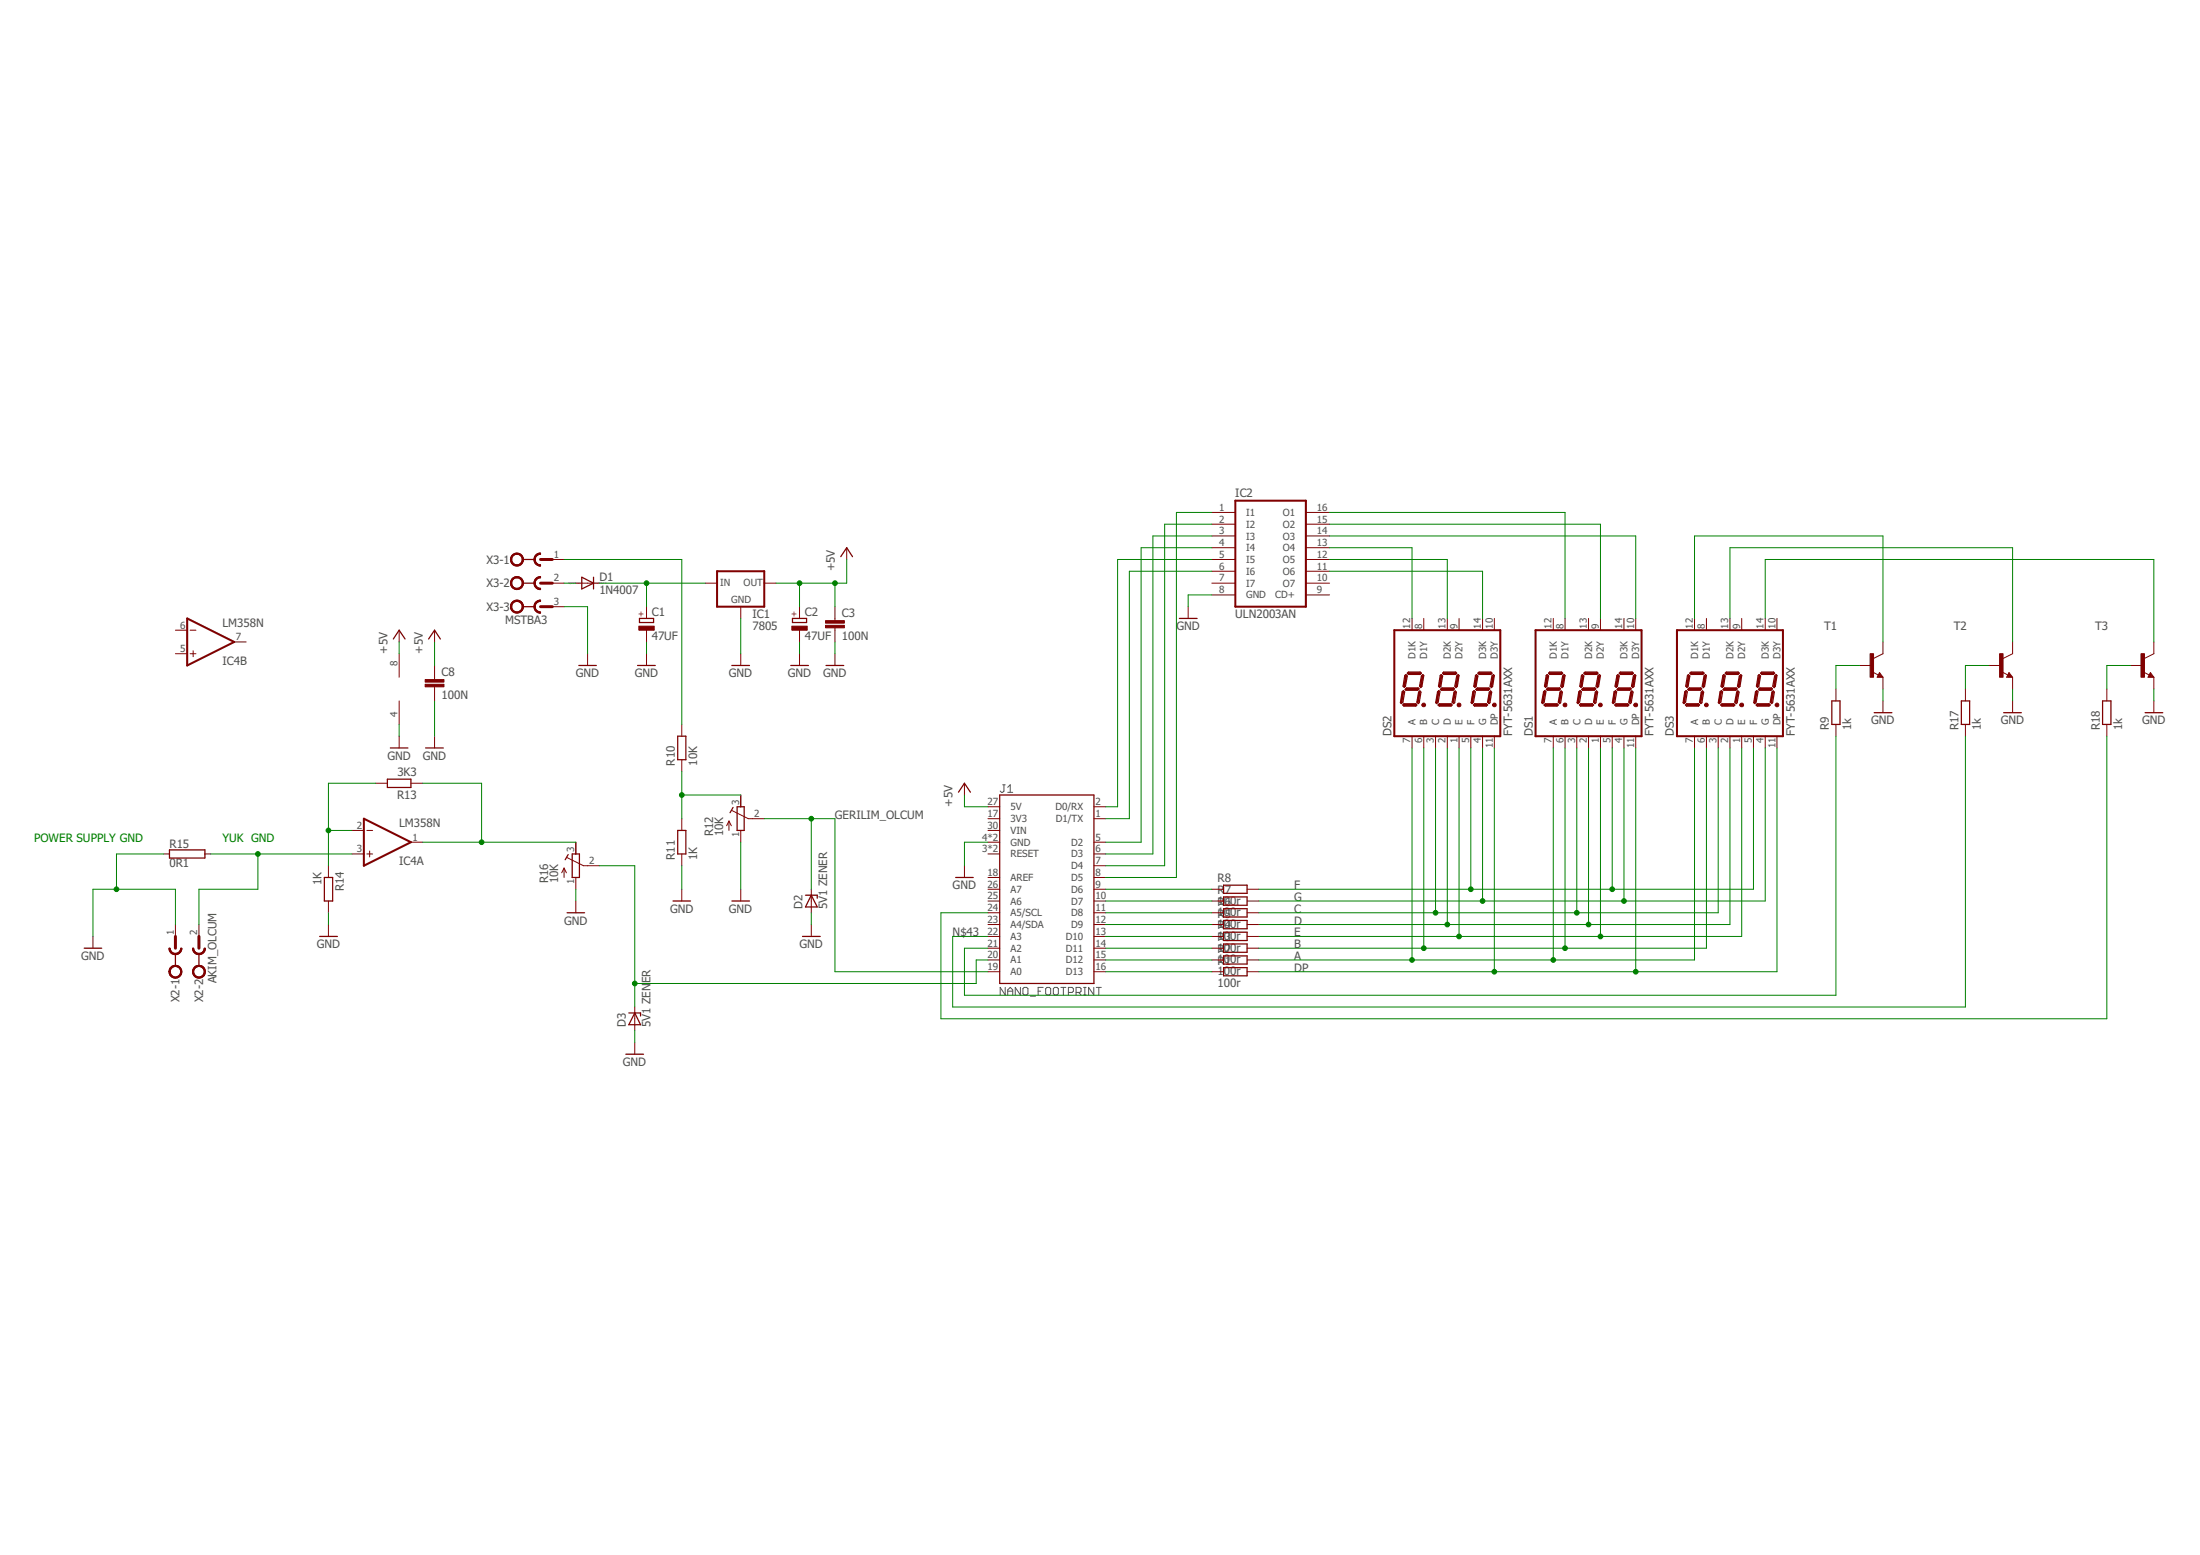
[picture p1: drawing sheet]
<svg xmlns="http://www.w3.org/2000/svg" width="297mm" height="210mm" viewBox="0 0 297 210" stroke-linecap="round" stroke-linejoin="round" font-family="sans-serif">
<g fill="none" stroke="#505050" stroke-width=".14">
<path d="M135.4 105.9h.3M135.6 105.9v.9l-.2 .2h-.2l-.2-.2M136.1 107h.6M136.1 106.3l.3-.4v1.1M135.7 133.3v1l-.7-1v1M136.1 134.3v-.7l.3-.3 .3 .3v.7M136.1 133.8h.6M137.8 133.3v1l-.7-1v1M138.3 133.3h.3l.2 .2v.6l-.2 .2h-.3l-.2-.2v-.6zM139.1 134.5h.7M140.2 133.8h.3M140.8 133.3h-.6v1"/>
<path d="M141.4 133.3h.3l.2 .2v.6l-.2 .2h-.3l-.2-.2v-.6zM142.4 133.3h.3l.2 .2v.6l-.2 .2h-.3l-.2-.2v-.6zM143.2 133.3h.7M143.6 133.3v1M144.3 134h.5l.1-.2v-.3l-.1-.2h-.5v1M145.3 134h.5l.2-.2v-.3l-.2-.2h-.5v1M145.6 134l.4 .3M146.3 133.3h.3M146.3 134.3h.3M146.5 133.3v1M147.7 133.3v1l-.7-1v1M148 133.3h.7"/>
<path d="M148.4 133.3v1"/>
</g>
<g fill="none" stroke="#800000" stroke-width=".17">
<path d="M70.6 75.5h1.6M70.6 78.7h1.6M78.5 77.9l1.6 .8-1.6 .8zM80.1 77.9v1.6M113.5 75.1l.8-1.2 .8 1.2M53.1 86.3l.8-1.2 .8 1.2M57.9 86.3l.8-1.2 .8 1.2M70.6 81.9h1.6M78.1 89.8h2.4M86.1 89.8h2.4M86.3 83.5h1.9v.5h-1.9zM91.5 99.4h1.1v3.2h-1.1z"/>
<path d="M98.8 89.8h2.4M106.8 89.8h2.4M107 83.5h1.9v.5h-1.9zM111.5 89.8h2.4M159.2 83.5h2.4M189.5 93.2l.2 .2-.3 1.4-.2 .2-.1-.2 .2-1.4zM189.5 95h1.7l.1 .2-.1 .1h-1.7l-.1-.1zM189.7 91.2l.1-.1 .2 .1-.2 1.4-.2 .2-.2-.2zM189.7 93.1l.2-.2h1.6l.1 .1-.2 .2h-1.6zM190 90.9l.2-.2h1.5l.2 .2-.2 .1h-1.5zM191.5 93.4l.2-.1 .2 .1-.3 1.4-.1 .2-.2-.2zM191.9 91.2l.2-.1 .1 .1-.2 1.4-.2 .2-.1-.2z"/>
<path d="M194.1 93.4l.2-.2 .1 .2-.2 1.4-.2 .2-.2-.2zM194.3 95h1.6l.2 .2-.2 .1h-1.6l-.1-.1zM194.6 91.1l.2 .1-.3 1.4-.1 .2-.2-.2 .3-1.4zM194.7 92.9h1.6l.1 .1-.2 .2h-1.6l-.1-.1zM194.8 90.9l.1-.2h1.6l.2 .2-.2 .1h-1.6zM196.5 93.3l.1 .1-.2 1.4-.1 .2-.2-.2 .2-1.4zM196.7 91.2l.2-.1 .1 .1-.2 1.4-.2 .2-.2-.2zM199 93.2l.2 .2-.3 1.4-.1 .2-.2-.2 .3-1.4zM199.1 95h1.6l.2 .2-.2 .1h-1.6l-.2-.1zM199.3 91.1l.2 .1-.2 1.4-.2 .2-.1-.2 .2-1.4zM199.5 92.9h1.5l.1 .1-.1 .2h-1.6l-.1-.1zM199.5 90.9l.2-.2h1.6l.1 .2-.1 .1h-1.6z"/>
<path d="M201.1 93.4l.2-.1 .1 .1-.2 1.4-.2 .2-.1-.2zM201.4 91.2l.2-.1 .2 .1-.3 1.4-.1 .2-.2-.2zM208.4 93.4l.2-.2 .1 .2-.2 1.4-.2 .2-.1-.2zM208.6 95h1.6l.2 .2-.2 .1h-1.6l-.1-.1zM208.8 91.2l.1-.1 .2 .1-.2 1.4-.2 .2-.2-.2zM209 92.9h1.6l.1 .1-.2 .2h-1.6l-.1-.1zM209.1 90.9l.1-.2h1.6l.2 .2-.2 .1h-1.6zM210.8 93.3l.1 .1-.2 1.4-.1 .2-.2-.2 .2-1.4zM211 91.2l.2-.1 .1 .1-.2 1.4-.2 .2-.2-.2zM213.3 93.2l.2 .2-.2 1.4-.2 .2-.2-.2 .3-1.4zM213.4 95h1.6l.2 .2-.2 .1h-1.6l-.1-.1zM213.7 91.1l.1 .1-.2 1.4-.1 .2-.2-.2 .2-1.4z"/>
<path d="M213.8 92.9h1.5l.2 .1-.2 .2h-1.6l-.1-.1zM213.8 90.9l.2-.2h1.6l.2 .2-.2 .1h-1.6zM215.4 93.4l.2-.1 .1 .1-.2 1.4-.2 .2-.1-.2zM215.8 91.2l.1-.1 .2 .1-.3 1.4-.1 .2-.2-.2zM217.9 93.4l.2-.2 .2 .2-.3 1.4-.2 .2-.1-.2zM218.2 95h1.6l.1 .2-.1 .1h-1.6l-.2-.1zM218.3 91.2l.1-.1 .2 .1-.2 1.4-.2 .2-.1-.2zM218.5 92.9h1.6l.1 .1-.2 .2h-1.6l-.1-.1zM218.6 90.9l.2-.2h1.6l.1 .2-.1 .1h-1.6zM220.3 93.3l.2 .1-.3 1.4-.1 .2-.2-.2 .3-1.4zM220.5 91.2l.2-.1 .2 .1-.3 1.4-.1 .2-.2-.2zM227.6 93.2l.2 .2-.2 1.4-.2 .2-.2-.2 .3-1.4z"/>
<path d="M227.7 95h1.6l.2 .2-.2 .1h-1.6l-.1-.1zM228 91.1l.2 .1-.3 1.4-.1 .2-.2-.2 .2-1.4zM228.1 92.9h1.5l.2 .1-.2 .2h-1.6l-.1-.1zM228.2 90.9l.1-.2h1.6l.2 .2-.2 .1h-1.6zM229.7 93.4l.2-.1 .1 .1-.2 1.4-.1 .2-.2-.2zM230.1 91.2l.2-.1 .1 .1-.3 1.4-.1 .2-.2-.2zM232.2 93.4l.2-.2 .2 .2-.3 1.4-.2 .2-.1-.2zM232.5 95h1.6l.1 .2-.1 .1h-1.6l-.2-.1zM232.6 91.2l.1-.1 .2 .1-.2 1.4-.2 .2-.1-.2zM232.9 92.9h1.5l.1 .1-.1 .2h-1.6l-.2-.1zM232.9 90.9l.2-.2h1.6l.1 .2-.1 .1h-1.6zM234.6 93.3l.2 .1-.3 1.4-.1 .2-.2-.2 .3-1.4z"/>
<path d="M234.8 91.2l.2-.1 .2 .1-.3 1.4-.1 .2-.2-.2zM237.2 93.2l.2 .2-.3 1.4-.2 .2-.1-.2 .2-1.4zM237.3 95h1.5l.2 .2-.2 .1h-1.5l-.2-.1zM237.5 91.1l.2 .1-.2 1.4-.2 .2-.1-.2 .2-1.4zM237.6 92.9h1.6l.1 .1-.2 .2h-1.6l-.1-.1zM237.7 90.9l.2-.2h1.6l.1 .2-.1 .1h-1.6zM239.2 93.4l.2-.1 .2 .1-.3 1.4-.1 .2-.2-.2zM239.6 91.2l.2-.1 .1 .1-.2 1.4-.2 .2-.1-.2zM247.3 94.6h1.1v3.2h-1.1zM253 96.2h2.4M253.8 91.1l.1 .2h-.3l.2-.3 .3 .4h-.5M264.8 94.6h1.1v3.2h-1.1z"/>
<path d="M270.5 96.2h2.4M271.3 91.1v.2h-.2l.2-.3 .3 .4h-.5M283.9 94.6h1.1v3.2h-1.1zM289.6 96.2h2.4M290.3 91.1l.1 .2h-.2l.1-.3 .4 .4h-.5M22.9 114.7h4.8v1.1h-4.8zM43.8 118.4h1.1v3.2h-1.1zM52.3 105.2h3.2v1.1h-3.2zM52.7 101h2.4M57.5 101h2.4M76.7 115.4l-.4 .7M77.3 115.3h.9v3.1h-.9z"/>
<path d="M91.5 112.1h1.1v3.2h-1.1zM99 109l-.4 .7M99.5 108.9h1v3.2h-1zM129 118.4h2.4M129.4 106.9l.8-1.2 .8 1.2M135 107.3h12.7v25.5h-12.7zM165.2 119.5h3.2v1.1h-3.2zM11.4 128h2.3M23.7 128.8v1.6M26.9 128.8v1.6M43.2 126.4h2.4M76.6 123.2h2.3"/>
<path d="M84.9 136.7h1.6v.4M85.7 136.7l.8 1.6h-1.6zM90.9 121.6h2.3M98.8 121.6h2.4M108.4 126.4h2.3M108.8 120.8h1.5v.4M109.5 120.8l.8 1.6h-1.5zM165.2 130.6h3.2v1.1h-3.2zM165.2 121.1h3.2v1.1h-3.2zM165.2 122.7h3.2v1.1h-3.2zM165.2 124.2h3.2v1.2h-3.2zM165.2 125.8h3.2v1.2h-3.2z"/>
<path d="M165.2 127.4h3.2v1.1h-3.2zM165.2 129h3.2v1.1h-3.2zM84.5 142.3h2.4"/>
</g>
<g fill="none" stroke="#800000" stroke-width=".28">
<path d="M96.8 77.1h6.4v4.8h-6.4zM166.8 67.6h9.5v14.3h-9.5zM25.3 83.5l6.3 3.2-6.3 3.1zM188.3 85.1h14.3v14.3h-14.3zM189.4 93.4l-.2 1.4M189.6 95.2h1.5M189.8 91.3l-.2 1.3M189.8 93h1.6M190.2 90.9h1.5M191.7 93.5l-.3 1.3M192.1 91.3l-.3 1.3M194.2 93.4l-.2 1.4"/>
<path d="M194.4 95.2h1.5M194.6 93h1.6M194.6 91.3l-.2 1.3M194.9 90.9h1.6M196.4 93.5l-.2 1.3M196.8 91.3l-.2 1.3M199 93.4l-.2 1.4M199.1 95.2h1.6M199.4 93h1.6M199.4 91.3l-.3 1.3M199.7 90.9h1.6M201.2 93.5l-.2 1.3"/>
<path d="M201.6 91.3l-.2 1.3M207.3 85.1h14.3v14.3h-14.3zM208.5 93.4l-.2 1.4M208.7 95.2h1.5M208.9 93h1.6M208.9 91.3l-.2 1.3M209.2 90.9h1.6M210.8 93.5l-.3 1.3M211.2 91.3l-.3 1.3M213.3 93.4l-.2 1.4M213.5 95.2h1.5M213.7 93h1.6"/>
<path d="M213.7 91.3l-.2 1.3M214 90.9h1.6M215.5 93.5l-.2 1.3M215.9 91.3l-.2 1.3M218.1 93.4l-.3 1.4M218.2 95.2h1.5M218.5 93h1.5M218.5 91.3l-.3 1.3M218.8 90.9h1.6M220.3 93.5l-.3 1.3M220.7 91.3l-.2 1.3M226.4 85.1h14.3v14.3h-14.3z"/>
<path d="M227.6 93.4l-.2 1.4M227.8 95.2h1.5M228 93h1.6M228 91.3l-.2 1.3M228.3 90.9h1.6M229.8 93.5l-.2 1.3M230.2 91.3l-.2 1.3M232.4 93.4l-.3 1.4M232.5 95.2h1.5M232.8 93h1.6M232.8 91.3l-.3 1.3M233.1 90.9h1.6"/>
<path d="M234.6 93.5l-.2 1.3M235 91.3l-.2 1.3M237.2 93.4l-.3 1.4M237.3 95.2h1.5M237.6 93h1.5M237.6 91.3l-.3 1.3M237.9 90.9h1.6M239.4 93.5l-.3 1.3M239.8 91.3l-.3 1.3M49.1 110.5l6.4 3.2-6.4 3.2z"/>
</g>
<path d="M192.2 95.2h.1M196.9 95.2h.2M201.7 95.2h.1M211.2 95.2h.2M216 95.2h.2M220.8 95.2h.1M230.3 95.2h.2M235.1 95.2h.1M239.9 95.2h.1" fill="none" stroke="#800000" stroke-width=".21"/>
<g fill="#800000" stroke="#800000" stroke-width=".14">
<path d="M192 95l.3-.1 .2 .3-.1 .1-.1 .1-.3-.1v-.1h.3h-.3z" fill-rule="evenodd"/>
<path d="M196.8 95l.3-.1 .1 .1v.3l-.1 .1-.3-.1-.1-.1h.4h-.4z" fill-rule="evenodd"/>
<path d="M201.6 95l.2-.1 .2 .1v.3l-.2 .1-.2-.1-.1-.1 .3-.1v.1h-.3z" fill-rule="evenodd"/>
<path d="M23.7 128.7a.7 .7 0 0 0 .7-.7h.2v.1a.85 .85 0 0 1-.9 .8z" fill-rule="evenodd"/>
<path d="M22.8 128h.2a.71 .71 0 0 0 .7 .7v.2h-.1a.86 .86 0 0 1-.8-.9z" fill-rule="evenodd"/>
<path d="M22.8 128h.2a.72 .72 0 0 0 .7 .7 .72 .72 0 0 0 .7-.7h.2a.87 .87 0 0 1-.9 .9 .87 .87 0 0 1-.9-.9z" fill-rule="evenodd"/>
<path d="M23 130.7a.87 .87 0 0 1 1.4-.1 .87 .87 0 0 1-.4 1.4 .87 .87 0 0 1-1.2-.8h.2a.71 .71 0 0 1 .9-.7 .71 .71 0 0 1 .3 1.1 .71 .71 0 0 1-1.2-.2v-.2h-.2z" fill-rule="evenodd"/>
<path d="M23 130.7a.87 .87 0 0 1 1.4-.1 .87 .87 0 0 1-.4 1.4 .87 .87 0 0 1-1.2-.8h.2a.71 .71 0 0 1 .9-.7 .71 .71 0 0 1 .3 1.1 .71 .71 0 0 1-1.2-.2v-.2h-.2z" fill-rule="evenodd"/>
<path d="M26.9 128.7a.7 .7 0 0 0 .7-.7h.1a.85 .85 0 0 1-.8 .9z" fill-rule="evenodd"/>
<path d="M26 128h.1a.71 .71 0 0 0 .8 .7v.2h-.1a.85 .85 0 0 1-.8-.9z" fill-rule="evenodd"/>
<path d="M26 128h.1a.72 .72 0 0 0 .8 .7 .72 .72 0 0 0 .7-.7h.1a.87 .87 0 0 1-.8 .9 .87 .87 0 0 1-.9-.9z" fill-rule="evenodd"/>
<path d="M26.4 130.5a.87 .87 0 0 1 1.3 .3 .87 .87 0 0 1-.6 1.2 .87 .87 0 0 1-1.1-.8h.1a.71 .71 0 0 1 1-.7 .71 .71 0 0 1 .3 1.1 .71 .71 0 0 1-1.2-.2l-.1-.2h-.1v-.3z" fill-rule="evenodd"/>
<path d="M26.4 130.5a.87 .87 0 0 1 1.3 .3 .87 .87 0 0 1-.6 1.2 .87 .87 0 0 1-1.1-.8h.1a.71 .71 0 0 1 1-.7 .71 .71 0 0 1 .3 1.1 .71 .71 0 0 1-1.2-.2l-.1-.2h-.1v-.3z" fill-rule="evenodd"/>
<path d="M72.1 75.5h.2a.7 .7 0 0 0 .7 .7v.2h-.1a.91 .91 0 0 1-.8-.9z" fill-rule="evenodd"/>
<path d="M72.4 74.8l.5-.1h.1v.1a.7 .7 0 0 0-.7 .7h-.2v-.1z" fill-rule="evenodd"/>
<path d="M72.4 74.9l.5-.2h.1v.1a.71 .71 0 0 0-.7 .7 .71 .71 0 0 0 .7 .7v.2a.88 .88 0 0 1-.9-.6 .88 .88 0 0 1 .3-.9z" fill-rule="evenodd"/>
<path d="M69.1 75a.88 .88 0 0 1 1.4 0 .88 .88 0 0 1-.4 1.4 .88 .88 0 0 1-1.2-.9h.2a.72 .72 0 0 1 1-.6 .72 .72 0 0 1 .2 1.2 .72 .72 0 0 1-1.2-.3v-.3h-.2z" fill-rule="evenodd"/>
<path d="M69.1 75a.88 .88 0 0 1 1.4 0 .88 .88 0 0 1-.4 1.4 .88 .88 0 0 1-1.2-.9h.2a.72 .72 0 0 1 1-.6 .72 .72 0 0 1 .2 1.2 .72 .72 0 0 1-1.2-.3v-.3h-.2z" fill-rule="evenodd"/>
<path d="M72.1 78.7h.2a.7 .7 0 0 0 .7 .7v.2h-.1a.91 .91 0 0 1-.8-.9z" fill-rule="evenodd"/>
<path d="M72.3 78.2l.6-.4h.1v.2a.7 .7 0 0 0-.7 .7h-.2v-.1z" fill-rule="evenodd"/>
<path d="M72.4 78l.5-.2h.1v.2a.71 .71 0 0 0-.7 .7 .71 .71 0 0 0 .7 .7v.2a.88 .88 0 0 1-.9-.6 .88 .88 0 0 1 .3-1z" fill-rule="evenodd"/>
<path d="M69.1 78.2a.88 .88 0 0 1 1.4 0 .88 .88 0 0 1-.4 1.3 .88 .88 0 0 1-1.2-.8h.2a.72 .72 0 0 1 1-.6 .72 .72 0 0 1 .2 1.2 .72 .72 0 0 1-1.2-.4v-.2h-.2z" fill-rule="evenodd"/>
<path d="M69.1 78.2a.88 .88 0 0 1 1.4 0 .88 .88 0 0 1-.4 1.3 .88 .88 0 0 1-1.2-.8h.2a.72 .72 0 0 1 1-.6 .72 .72 0 0 1 .2 1.2 .72 .72 0 0 1-1.2-.4v-.2h-.2z" fill-rule="evenodd"/>
<path d="M72.1 81.9h.2a.7 .7 0 0 0 .7 .7v.2h-.1a.91 .91 0 0 1-.8-.9z" fill-rule="evenodd"/>
<path d="M72.3 81.3l.6-.3h.1v.2a.7 .7 0 0 0-.7 .7h-.2v-.1z" fill-rule="evenodd"/>
<path d="M72.4 81.2l.5-.2h.1v.2a.72 .72 0 0 0-.7 .7 .72 .72 0 0 0 .7 .7v.2a.88 .88 0 0 1-.9-.6 .88 .88 0 0 1 .3-1z" fill-rule="evenodd"/>
<path d="M69.1 81.4a.88 .88 0 0 1 1.4 0 .88 .88 0 0 1-.4 1.3 .88 .88 0 0 1-1.2-.8h.2a.72 .72 0 0 1 1-.6 .72 .72 0 0 1 .2 1.2 .72 .72 0 0 1-1.2-.4v-.2h-.2z" fill-rule="evenodd"/>
<path d="M69.1 81.4a.88 .88 0 0 1 1.4 0 .88 .88 0 0 1-.4 1.3 .88 .88 0 0 1-1.2-.8h.2a.72 .72 0 0 1 1-.6 .72 .72 0 0 1 .2 1.2 .72 .72 0 0 1-1.2-.4v-.2h-.2z" fill-rule="evenodd"/>
<path d="M211.1 95l.3-.1 .1 .1v.3l-.1 .1-.3-.1v-.1l.3-.1-.1 .1h-.2z" fill-rule="evenodd"/>
<path d="M215.9 95l.3-.1 .1 .3v.1l-.1 .1-.3-.1-.1-.1h.4h-.4z" fill-rule="evenodd"/>
<path d="M220.6 95l.3-.1 .2 .1v.3l-.2 .1-.3-.1v-.1h.3h-.3z" fill-rule="evenodd"/>
<path d="M230.2 95l.3-.1 .2 .3-.1 .1-.1 .1-.3-.1-.1-.1h.4h-.4z" fill-rule="evenodd"/>
<path d="M234.9 95l.3-.1 .2 .1v.3l-.2 .1-.3-.1v-.1h.3h-.3z" fill-rule="evenodd"/>
<path d="M239.7 95l.3-.1 .1 .1v.3l-.1 .1-.3-.1v-.1l.3-.1-.1 .1h-.2z" fill-rule="evenodd"/>
</g>
<g fill="none" stroke="#800000" stroke-width=".14">
<path d="M74.6 75.5h1.6M74.6 78.7h1.6M77.7 78.7h3.2M95.2 78.7h1.6M103.2 78.7h1.6M114.3 73.9v1.6M163.6 69.2h3.2M163.6 70.8h3.2M163.6 72.3h3.2M163.6 73.9h3.2M163.6 75.5h3.2M163.6 77.1h3.2"/>
<path d="M163.6 78.7h3.2M176.3 69.2h3.2M176.3 70.8h3.2M176.3 72.3h3.2M176.3 73.9h3.2M176.3 75.5h3.2M176.3 77.1h3.2M176.3 78.7h3.2M23.7 88.2h1.6M23.7 85.1h1.6M25.7 88.2h.8M25.7 85.1h.8"/>
<path d="M26.1 87.8v.8M31.6 86.7h1.6M53.9 85.1v1.6M53.9 88.2v3.2M53.9 94.6v3.2M53.9 99.4v1.6M58.7 85.1v1.6M58.7 89.8v1.9M58.7 92.7v1.9M58.7 99.4v1.6M74.6 81.9h1.6M79.3 88.2v1.6"/>
<path d="M87.3 81.9v1.6M87.3 85.1v1.6M87.3 88.2v1.6M92.1 97.8v1.6M100 81.9v1.6M100 88.2v1.6M107.9 81.9v1.6M107.9 85.1v1.6M107.9 88.2v1.6M112.7 81.9v1.9M112.7 84.8v1.9M112.7 88.2v1.6"/>
<path d="M160.4 81.9v1.6M163.6 80.3h3.2M176.3 80.3h3.2M190.6 83.5v1.6M190.6 99.4v1.6M192.2 83.5v1.6M192.2 99.4v1.6M193.8 99.4v1.6M195.4 83.5v1.6M195.4 99.4v1.6M197 83.5v1.6M197 99.4v1.6"/>
<path d="M198.6 99.4v1.6M200.2 83.5v1.6M200.2 99.4v1.6M201.8 83.5v1.6M201.8 99.4v1.6M209.7 83.5v1.6M209.7 99.4v1.6M211.3 83.5v1.6M211.3 99.4v1.6M212.9 99.4v1.6M214.5 83.5v1.6M214.5 99.4v1.6"/>
<path d="M216.1 83.5v1.6M216.1 99.4v1.6M217.7 99.4v1.6M219.3 83.5v1.6M219.3 99.4v1.6M220.9 83.5v1.6M220.9 99.4v1.6M228.8 83.5v1.6M228.8 99.4v1.6M230.4 83.5v1.6M230.4 99.4v1.6M232 99.4v1.6"/>
<path d="M233.6 83.5v1.6M233.6 99.4v1.6M235.2 83.5v1.6M235.2 99.4v1.6M236.7 99.4v1.6M238.3 83.5v1.6M238.3 99.4v1.6M239.9 83.5v1.6M239.9 99.4v1.6M247.9 93v1.6M247.9 97.8v1.6M251.1 89.8h1.5"/>
<path d="M252.8 90.7l.8 .4M253.8 90.8l.4 .6h-.8zM254.2 86.7v1.5l-1.2 .7M254.2 91.4v1.6M254.2 94.6v1.6M265.4 93v1.6M265.4 97.8v1.6M268.6 89.8h1.6M270.3 90.7l.8 .4M271.3 90.8l.4 .6h-.8zM271.7 86.7v1.5l-1.2 .7M271.7 91.4v1.6"/>
<path d="M271.7 94.6v1.6M284.5 93v1.6M284.5 97.8v1.6M287.6 89.8h1.6M289.4 90.7l.8 .4M290.3 90.8l.5 .6h-.8zM290.8 86.7v1.5l-1.3 .7M290.8 91.4v1.6M290.8 94.6v1.6M22.1 115.3h.8M27.7 115.3h.7M44.3 116.9v1.5"/>
<path d="M47.5 115.3h1.6M47.5 112.1h1.6M49.5 115.3h.8M49.5 112.1h.8M49.9 114.9v.8M50.7 105.7h1.6M55.5 113.7h1.6M55.5 105.7h1.6M76.2 117.2v1.2M76.2 117.2l-.4 .6M76.2 117.2l.3 .6M76.6 115.8l2.2 1.1h2.1"/>
<path d="M77.7 113.7v1.6M77.7 118.4v1.6M92.1 102.6v1.5M92.1 110.5v1.6M92.1 115.3v1.6M98.4 110.8v1.3M98.4 110.8l-.3 .7M98.4 110.8l.3 .7M98.8 109.4l2.2 1.1h2.2M100 107.3v1.6M100 112.1v1.6M130.2 105.7v1.6"/>
<path d="M130.2 116.9v1.5M133.4 110.5h1.6M133.4 115.3h1.6M133.4 112.1h1.6M133.4 113.7h1.6M133.4 108.9h1.6M133.4 118.4h1.6M147.7 110.5h1.6M147.7 115.3h1.6M147.7 113.7h1.6M147.7 116.9h1.6M147.7 108.9h1.6"/>
<path d="M147.7 118.4h1.6M12.6 126.4v1.6M23.7 124.8v1.6M26.9 124.8v1.6M44.3 121.6v1.6M44.3 124.8v1.6M77.7 121.6v1.6M85.7 135.9v3.2M92.1 120v1.6M100 120v1.6M109.5 120v3.2M109.5 124.8v1.6"/>
<path d="M133.4 131.2h1.6M133.4 129.6h1.6M133.4 128h1.6M133.4 126.4h1.6M133.4 124.8h1.6M133.4 123.2h1.6M133.4 121.6h1.6M133.4 120h1.6M147.7 131.2h1.6M147.7 129.6h1.6M147.7 128h1.6M147.7 126.4h1.6"/>
<path d="M147.7 124.8h1.6M147.7 123.2h1.6M147.7 121.6h1.6M147.7 120h1.6M163.6 131.2h1.6M163.6 129.6h1.6M163.6 128h1.6M163.6 126.4h1.6M163.6 124.8h1.6M163.6 123.2h1.6M163.6 121.6h1.6M163.6 120h1.6"/>
<path d="M168.4 131.2h1.6M168.4 129.6h1.6M168.4 128h1.6M168.4 126.4h1.6M168.4 124.8h1.6M168.4 123.2h1.6M168.4 121.6h1.6M168.4 120h1.6M85.7 140.7v1.6"/>
</g>
<g fill="#800000" stroke="#800000" stroke-width=".14">
<path d="M86.3 84.5h2v.6h-2z"/>
<path d="M106.9 84.5h2.1v.6h-2.1z"/>
<path d="M111.5 84.4h2.5v.4h-2.5z"/>
<path d="M111.5 83.8h2.5v.3h-2.5z"/>
<path d="M57.4 92.4h2.5v.3h-2.5z"/>
<path d="M57.4 91.7h2.5v.4h-2.5z"/>
<path d="M252.5 88.2h.5v3.2h-.5z"/>
<path d="M270 88.2h.4v3.2h-.4z"/>
<path d="M289.1 88.2h.4v3.2h-.4z"/>
</g>
<path d="M73 75.5h1.6M73 78.7h1.6M73 81.9h1.6M23.7 126.4v1.6M26.9 126.4v1.6" fill="none" stroke="#800000" stroke-width=".4"/>
<g fill="none" stroke="#008000" stroke-width=".14">
<path d="M76.2 78.7h1.5M76.2 75.5h15.9v22.3M80.9 78.7h14.3M87.3 78.7v3.2M107.9 78.7v3.2M112.7 78.7v3.2M114.3 75.5v3.2h-9.5M163.6 75.5h-12.7v33.4h-1.6M163.6 72.3h-7.9v43h-6.4M163.6 73.9h-9.5v39.8h-4.8M163.6 77.1h-11.1v33.4h-3.2M163.6 70.8h-6.4v46.1h-7.9"/>
<path d="M163.6 69.2h-4.8v49.2h-9.5M179.5 70.8h36.6v12.7M179.5 75.5h15.9v8M179.5 77.1h20.7v6.4M179.5 69.2h31.8v14.3M179.5 73.9h11.1v9.6M179.5 72.3h41.4v11.2M53.9 86.7v1.5M53.9 97.8v1.6M58.7 86.7v3.1M58.7 94.6v4.8M76.2 81.9h3.1v6.3"/>
<path d="M87.3 86.7v1.5M100 83.5v4.7M107.9 86.7v1.5M112.7 86.7v1.5M163.6 80.3h-3.2v1.6M228.8 83.5v-11.2h25.4v14.4M233.6 83.5v-9.6h38.1v12.8M238.3 83.5v-8h52.5v11.2M247.9 99.4v34.9h-117.7v-6.3h3.2M251.1 89.8h-3.2v3.2M254.2 93v1.6M265.4 99.4v36.5h-136.8v-9.5h4.8"/>
<path d="M268.6 89.8h-3.2v3.2M271.7 93v1.6M284.5 99.4v38.1h-157.5v-14.3h6.4M287.6 89.8h-3.1v3.2M290.8 93v1.6M22.1 115.3h-6.4v4.7M28.4 115.3h19.1M34.8 115.3v4.7h-7.9v4.8M44.3 112.1h3.2M50.7 105.7h-6.4v11.2M57.1 113.7h20.6M57.1 105.7h7.9v8"/>
<path d="M80.9 116.9h4.8v19M92.1 104.1v6.4M92.1 116.9v3.1M92.1 107.3h7.9M100 113.7v6.3M103.2 110.5h9.5v20.7h20.7M109.5 110.5v9.5M130.2 107.3v1.6h3.2M133.4 113.7h-3.2v3.2M190.6 101v28.6M192.2 101v27M193.8 101v22.2"/>
<path d="M195.4 101v23.8M197 101v25.4M198.6 101v19M200.2 101v20.6M201.8 101v30.2M209.7 101v28.6M211.3 101v27M212.9 101v22.2M214.5 101v23.8M216.1 101v25.4M217.7 101v19M219.3 101v20.6"/>
<path d="M220.9 101v30.2M228.8 101v28.6h-58.8M230.4 101v27h-60.4M232 101v22.2h-62M233.6 101v23.8h-63.6M235.2 101v25.4h-65.2M236.7 101v19h-66.7M238.3 101v20.6h-68.3M239.9 101v30.2h-69.9M23.7 124.8v-4.8h-11.1v6.4M44.3 123.2v1.6M77.7 120v1.6"/>
<path d="M85.7 139.1v1.6M109.5 123.2v1.6M133.4 129.6h-1.6v3.2h-46.1M149.3 120h14.3M149.3 131.2h14.3M149.3 129.6h14.3M149.3 128h14.3M149.3 126.4h14.3M149.3 124.8h14.3M149.3 123.2h14.3M149.3 121.6h14.3"/>
</g>
<g fill="#008000" stroke="#008000" stroke-width=".14">
<circle cx="107.9" cy="78.7" r=".32"/>
<circle cx="112.7" cy="78.7" r=".32"/>
<circle cx="15.7" cy="120" r=".32"/>
<circle cx="87.3" cy="78.7" r=".32"/>
<circle cx="92.1" cy="107.3" r=".32"/>
<circle cx="109.5" cy="110.5" r=".32"/>
<circle cx="44.3" cy="112.1" r=".32"/>
<circle cx="85.7" cy="132.8" r=".32"/>
<circle cx="34.8" cy="115.3" r=".32"/>
<circle cx="65" cy="113.7" r=".32"/>
<circle cx="197" cy="126.4" r=".32"/>
<circle cx="216.1" cy="126.4" r=".32"/>
<circle cx="195.4" cy="124.8" r=".32"/>
<circle cx="214.5" cy="124.8" r=".32"/>
<circle cx="193.8" cy="123.2" r=".32"/>
<circle cx="212.9" cy="123.2" r=".32"/>
<circle cx="200.2" cy="121.6" r=".32"/>
<circle cx="219.3" cy="121.6" r=".32"/>
<circle cx="198.6" cy="120" r=".32"/>
<circle cx="217.7" cy="120" r=".32"/>
<circle cx="192.2" cy="128" r=".32"/>
<circle cx="211.3" cy="128" r=".32"/>
<circle cx="190.6" cy="129.6" r=".32"/>
<circle cx="209.7" cy="129.6" r=".32"/>
<circle cx="201.8" cy="131.2" r=".32"/>
<circle cx="220.9" cy="131.2" r=".32"/>
</g>
<g font-size="1.6" fill="#505050">
<text x="166.8" y="67.1">IC2</text>
<text x="65.7" y="76.1">X3-1</text>
<text x="112.7" y="77.1" transform="rotate(-90 112.7 77.1)">+5V</text>
<text x="65.7" y="79.3">X3-2</text>
<text x="65.7" y="82.5">X3-3</text>
<text x="80.9" y="80.2">1N4007</text>
<text x="80.9" y="78.4">D1</text>
<text x="88" y="83.2">C1</text>
<text x="101.6" y="83.5">IC1</text>
<text x="108.7" y="83.2">C2</text>
<text x="113.7" y="83.2">C3</text>
<text x="166.8" y="83.5">ULN2003AN</text>
<text x="30" y="84.6">LM358N</text>
<text x="30" y="89.8">IC4B</text>
<text x="52.3" y="88.2" transform="rotate(-90 52.3 88.2)">+5V</text>
<text x="57.1" y="88.2" transform="rotate(-90 57.1 88.2)">+5V</text>
<text x="68.2" y="84.3">MSTBA3</text>
<text x="88" y="86.4">47UF</text>
<text x="101.6" y="85.1">7805</text>
<text x="108.7" y="86.4">47UF</text>
<text x="113.7" y="86.4">100N</text>
<text x="158.8" y="85.1">GND</text>
<text x="246.3" y="85.1">T1</text>
<text x="263.8" y="85.1">T2</text>
<text x="282.9" y="85.1">T3</text>
<text x="59.6" y="94.4">100N</text>
<text x="59.6" y="91.2">C8</text>
<text x="77.7" y="91.4">GND</text>
<text x="85.7" y="91.4">GND</text>
<text x="98.4" y="91.4">GND</text>
<text x="106.4" y="91.4">GND</text>
<text x="111.1" y="91.4">GND</text>
<text x="187.9" y="99.4" transform="rotate(-90 187.9 99.4)">DS2</text>
<text x="204.2" y="99.4" transform="rotate(-90 204.2 99.4)">FYT-5631AXX</text>
<text x="206.9" y="99.4" transform="rotate(-90 206.9 99.4)">DS1</text>
<text x="223.2" y="99.4" transform="rotate(-90 223.2 99.4)">FYT-5631AXX</text>
<text x="226" y="99.4" transform="rotate(-90 226 99.4)">DS3</text>
<text x="242.3" y="99.4" transform="rotate(-90 242.3 99.4)">FYT-5631AXX</text>
<text x="246.9" y="98.6" transform="rotate(-90 246.9 98.6)">R9</text>
<text x="249.9" y="98.6" transform="rotate(-90 249.9 98.6)">1k</text>
<text x="252.7" y="97.8">GND</text>
<text x="264.4" y="98.6" transform="rotate(-90 264.4 98.6)">R17</text>
<text x="267.4" y="98.6" transform="rotate(-90 267.4 98.6)">1k</text>
<text x="270.1" y="97.8">GND</text>
<text x="283.5" y="98.6" transform="rotate(-90 283.5 98.6)">R18</text>
<text x="286.5" y="98.6" transform="rotate(-90 286.5 98.6)">1k</text>
<text x="289.2" y="97.8">GND</text>
<text x="52.3" y="102.6">GND</text>
<text x="53.6" y="107.8">R13</text>
<text x="53.7" y="104.8">3K3</text>
<text x="57.1" y="102.6">GND</text>
<text x="91.1" y="103.3" transform="rotate(-90 91.1 103.3)">R10</text>
<text x="94.1" y="103.3" transform="rotate(-90 94.1 103.3)">10K</text>
<text x="53.9" y="111.6">LM358N</text>
<text x="96.3" y="112.9" transform="rotate(-90 96.3 112.9)">R12</text>
<text x="97.6" y="112.9" transform="rotate(-90 97.6 112.9)">10K</text>
<text x="112.7" y="110.5">GERILIM_OLCUM</text>
<text x="128.6" y="108.9" transform="rotate(-90 128.6 108.9)">+5V</text>
<text x="22.9" y="117.1">0R1</text>
<text x="22.9" y="114.4">R15</text>
<text x="43.4" y="119.4" transform="rotate(-90 43.4 119.4)">1K</text>
<text x="53.9" y="116.8">IC4A</text>
<text x="74" y="119.2" transform="rotate(-90 74 119.2)">R16</text>
<text x="75.4" y="119.2" transform="rotate(-90 75.4 119.2)">10K</text>
<text x="91.1" y="116.1" transform="rotate(-90 91.1 116.1)">R11</text>
<text x="94.1" y="116.1" transform="rotate(-90 94.1 116.1)">1K</text>
<text x="164.4" y="119.1">R8</text>
<text x="46.4" y="120.3" transform="rotate(-90 46.4 120.3)">R14</text>
<text x="76.2" y="124.8">GND</text>
<text x="90.5" y="123.2">GND</text>
<text x="98.4" y="123.2">GND</text>
<text x="108.4" y="122.7" transform="rotate(-90 108.4 122.7)">D2</text>
<text x="111.7" y="122.7" transform="rotate(-90 111.7 122.7)">5V1 ZENER</text>
<text x="128.6" y="120">GND</text>
<text x="164.4" y="125.3">100r</text>
<text x="164.4" y="123.7">100r</text>
<text x="164.4" y="122.1">100r</text>
<text x="164.4" y="125.5">R4</text>
<text x="164.4" y="123.9">R5</text>
<text x="164.4" y="122.3">R6</text>
<text x="164.4" y="120.7">R7</text>
<text x="174.7" y="124.8">D</text>
<text x="174.7" y="123.2">C</text>
<text x="174.7" y="121.6">G</text>
<text x="174.7" y="120">F</text>
<text x="11" y="129.6">GND</text>
<text x="42.8" y="128">GND</text>
<text x="108" y="128">GND</text>
<text x="128.6" y="126.4">N$43</text>
<text x="164.4" y="131.6">100r</text>
<text x="164.4" y="130.1">100r</text>
<text x="164.4" y="128.5">100r</text>
<text x="164.4" y="126.9">100r</text>
<text x="164.4" y="130.2">R1</text>
<text x="164.4" y="128.6">R2</text>
<text x="164.4" y="127.1">R3</text>
<text x="174.7" y="126.4">E</text>
<text x="174.7" y="128">B</text>
<text x="174.7" y="129.6">A</text>
<text x="174.7" y="131.2">DP</text>
<text x="24.2" y="135.3" transform="rotate(-90 24.2 135.3)">X2-1</text>
<text x="27.4" y="135.3" transform="rotate(-90 27.4 135.3)">X2-2</text>
<text x="29.2" y="132.8" transform="rotate(-90 29.2 132.8)">AKIM_OLCUM</text>
<text x="87.8" y="132.7" transform="rotate(-90 87.8 132.7)">ER</text>
<text x="164.4" y="133.2">100r</text>
<text x="84.1" y="143.9">GND</text>
<text x="84.5" y="138.6" transform="rotate(-90 84.5 138.6)">D3</text>
<text x="87.8" y="138.6" transform="rotate(-90 87.8 138.6)">5V1 ZEN</text>
</g>
<g font-size="1.6" fill="#008000">
<text x="4.6" y="113.7">POWER SUPPLY GND</text>
<text x="30" y="113.7">YUK GND</text>
</g>
<g font-size="1.3" fill="#505050">
<text x="164.6" y="68.9">1</text>
<text x="164.6" y="70.5">2</text>
<text x="168.3" y="69.6">I1</text>
<text x="168.3" y="71.2">I2</text>
<text x="173.2" y="69.6">O1</text>
<text x="173.2" y="71.2">O2</text>
<text x="177.8" y="68.9">16</text>
<text x="177.8" y="70.5">15</text>
<text x="74.8" y="75.3">1</text>
<text x="164.6" y="72.1">3</text>
<text x="164.6" y="73.7">4</text>
<text x="164.6" y="75.3">5</text>
<text x="164.6" y="76.9">6</text>
<text x="168.3" y="72.8">I3</text>
<text x="168.3" y="74.4">I4</text>
<text x="168.3" y="76">I5</text>
<text x="168.3" y="77.6">I6</text>
<text x="173.2" y="72.8">O3</text>
<text x="173.2" y="74.4">O4</text>
<text x="173.2" y="76">O5</text>
<text x="173.2" y="77.6">O6</text>
<text x="177.8" y="72.1">14</text>
<text x="177.8" y="73.7">13</text>
<text x="177.8" y="75.3">12</text>
<text x="177.8" y="76.9">11</text>
<text x="74.8" y="78.5">2</text>
<text x="74.8" y="81.7">3</text>
<text x="97.2" y="79.1">IN</text>
<text x="98.7" y="81.4">GND</text>
<text x="100.4" y="79.1">OUT</text>
<text x="164.6" y="78.5">7</text>
<text x="164.6" y="80.1">8</text>
<text x="168.3" y="79.2">I7</text>
<text x="168.3" y="80.8">GND</text>
<text x="172.2" y="80.8">CD+</text>
<text x="173.2" y="79.2">O7</text>
<text x="177.8" y="78.5">10</text>
<text x="177.8" y="80.1">9</text>
<text x="24.3" y="84.8">6</text>
<text x="24.3" y="88">5</text>
<text x="31.9" y="86.4">7</text>
<text x="53.7" y="90" transform="rotate(-90 53.7 90)">8</text>
<text x="190.4" y="84.8" transform="rotate(-90 190.4 84.8)">12</text>
<text x="191.1" y="88.9" transform="rotate(-90 191.1 88.9)">D1K</text>
<text x="192" y="84.8" transform="rotate(-90 192 84.8)">8</text>
<text x="192.7" y="88.9" transform="rotate(-90 192.7 88.9)">D1Y</text>
<text x="195.2" y="84.8" transform="rotate(-90 195.2 84.8)">13</text>
<text x="195.9" y="88.9" transform="rotate(-90 195.9 88.9)">D2K</text>
<text x="196.8" y="84.8" transform="rotate(-90 196.8 84.8)">9</text>
<text x="197.5" y="88.9" transform="rotate(-90 197.5 88.9)">D2Y</text>
<text x="200" y="84.8" transform="rotate(-90 200 84.8)">14</text>
<text x="200.7" y="88.9" transform="rotate(-90 200.7 88.9)">D3K</text>
<text x="201.5" y="84.8" transform="rotate(-90 201.5 84.8)">10</text>
<text x="202.2" y="88.9" transform="rotate(-90 202.2 88.9)">D3Y</text>
<text x="209.5" y="84.8" transform="rotate(-90 209.5 84.8)">12</text>
<text x="210.2" y="88.9" transform="rotate(-90 210.2 88.9)">D1K</text>
<text x="211.1" y="84.8" transform="rotate(-90 211.1 84.8)">8</text>
<text x="211.8" y="88.9" transform="rotate(-90 211.8 88.9)">D1Y</text>
<text x="214.3" y="84.8" transform="rotate(-90 214.3 84.8)">13</text>
<text x="215" y="88.9" transform="rotate(-90 215 88.9)">D2K</text>
<text x="215.9" y="84.8" transform="rotate(-90 215.9 84.8)">9</text>
<text x="216.6" y="88.9" transform="rotate(-90 216.6 88.9)">D2Y</text>
<text x="219" y="84.8" transform="rotate(-90 219 84.8)">14</text>
<text x="219.7" y="88.9" transform="rotate(-90 219.7 88.9)">D3K</text>
<text x="220.6" y="84.8" transform="rotate(-90 220.6 84.8)">10</text>
<text x="221.3" y="88.9" transform="rotate(-90 221.3 88.9)">D3Y</text>
<text x="228.6" y="84.8" transform="rotate(-90 228.6 84.8)">12</text>
<text x="229.3" y="88.9" transform="rotate(-90 229.3 88.9)">D1K</text>
<text x="230.2" y="84.8" transform="rotate(-90 230.2 84.8)">8</text>
<text x="230.9" y="88.9" transform="rotate(-90 230.9 88.9)">D1Y</text>
<text x="233.3" y="84.8" transform="rotate(-90 233.3 84.8)">13</text>
<text x="234" y="88.9" transform="rotate(-90 234 88.9)">D2K</text>
<text x="234.9" y="84.8" transform="rotate(-90 234.9 84.8)">9</text>
<text x="235.6" y="88.9" transform="rotate(-90 235.6 88.9)">D2Y</text>
<text x="238.1" y="84.8" transform="rotate(-90 238.1 84.8)">14</text>
<text x="238.8" y="88.9" transform="rotate(-90 238.8 88.9)">D3K</text>
<text x="239.7" y="84.8" transform="rotate(-90 239.7 84.8)">10</text>
<text x="240.4" y="88.9" transform="rotate(-90 240.4 88.9)">D3Y</text>
<text x="53.7" y="96.8" transform="rotate(-90 53.7 96.8)">4</text>
<text x="190.4" y="100.3" transform="rotate(-90 190.4 100.3)">7</text>
<text x="191.1" y="97.9" transform="rotate(-90 191.1 97.9)">A</text>
<text x="192" y="100.3" transform="rotate(-90 192 100.3)">6</text>
<text x="192.7" y="97.9" transform="rotate(-90 192.7 97.9)">B</text>
<text x="193.6" y="100.3" transform="rotate(-90 193.6 100.3)">3</text>
<text x="194.3" y="97.9" transform="rotate(-90 194.3 97.9)">C</text>
<text x="195.2" y="100.3" transform="rotate(-90 195.2 100.3)">2</text>
<text x="195.9" y="97.9" transform="rotate(-90 195.9 97.9)">D</text>
<text x="196.8" y="100.3" transform="rotate(-90 196.8 100.3)">1</text>
<text x="197.5" y="97.9" transform="rotate(-90 197.5 97.9)">E</text>
<text x="198.4" y="100.3" transform="rotate(-90 198.4 100.3)">5</text>
<text x="199.1" y="97.9" transform="rotate(-90 199.1 97.9)">F</text>
<text x="200" y="100.3" transform="rotate(-90 200 100.3)">4</text>
<text x="200.7" y="97.9" transform="rotate(-90 200.7 97.9)">G</text>
<text x="201.5" y="101" transform="rotate(-90 201.5 101)">11</text>
<text x="202.2" y="97.9" transform="rotate(-90 202.2 97.9)">DP</text>
<text x="209.5" y="100.3" transform="rotate(-90 209.5 100.3)">7</text>
<text x="210.2" y="97.9" transform="rotate(-90 210.2 97.9)">A</text>
<text x="211.1" y="100.3" transform="rotate(-90 211.1 100.3)">6</text>
<text x="211.8" y="97.9" transform="rotate(-90 211.8 97.9)">B</text>
<text x="212.7" y="100.3" transform="rotate(-90 212.7 100.3)">3</text>
<text x="213.4" y="97.9" transform="rotate(-90 213.4 97.9)">C</text>
<text x="214.3" y="100.3" transform="rotate(-90 214.3 100.3)">2</text>
<text x="215" y="97.9" transform="rotate(-90 215 97.9)">D</text>
<text x="215.9" y="100.3" transform="rotate(-90 215.9 100.3)">1</text>
<text x="216.6" y="97.9" transform="rotate(-90 216.6 97.9)">E</text>
<text x="217.4" y="100.3" transform="rotate(-90 217.4 100.3)">5</text>
<text x="218.1" y="97.9" transform="rotate(-90 218.1 97.9)">F</text>
<text x="219" y="100.3" transform="rotate(-90 219 100.3)">4</text>
<text x="219.7" y="97.9" transform="rotate(-90 219.7 97.9)">G</text>
<text x="220.6" y="101" transform="rotate(-90 220.6 101)">11</text>
<text x="221.3" y="97.9" transform="rotate(-90 221.3 97.9)">DP</text>
<text x="228.6" y="100.3" transform="rotate(-90 228.6 100.3)">7</text>
<text x="229.3" y="97.9" transform="rotate(-90 229.3 97.9)">A</text>
<text x="230.2" y="100.3" transform="rotate(-90 230.2 100.3)">6</text>
<text x="230.9" y="97.9" transform="rotate(-90 230.9 97.9)">B</text>
<text x="231.8" y="100.3" transform="rotate(-90 231.8 100.3)">3</text>
<text x="232.5" y="97.9" transform="rotate(-90 232.5 97.9)">C</text>
<text x="233.3" y="100.3" transform="rotate(-90 233.3 100.3)">2</text>
<text x="234" y="97.9" transform="rotate(-90 234 97.9)">D</text>
<text x="234.9" y="100.3" transform="rotate(-90 234.9 100.3)">1</text>
<text x="235.6" y="97.9" transform="rotate(-90 235.6 97.9)">E</text>
<text x="236.5" y="100.3" transform="rotate(-90 236.5 100.3)">5</text>
<text x="237.2" y="97.9" transform="rotate(-90 237.2 97.9)">F</text>
<text x="238.1" y="100.3" transform="rotate(-90 238.1 100.3)">4</text>
<text x="238.8" y="97.9" transform="rotate(-90 238.8 97.9)">G</text>
<text x="239.7" y="101" transform="rotate(-90 239.7 101)">11</text>
<text x="240.4" y="97.9" transform="rotate(-90 240.4 97.9)">DP</text>
<text x="48.2" y="111.9">2</text>
<text x="55.7" y="113.5">1</text>
<text x="99.8" y="113" transform="rotate(-90 99.8 113)">1</text>
<text x="99.8" y="108.7" transform="rotate(-90 99.8 108.7)">3</text>
<text x="101.8" y="110.3">2</text>
<text x="132.6" y="113.5">4*2</text>
<text x="133.3" y="111.9">30</text>
<text x="133.3" y="108.7">27</text>
<text x="133.3" y="110.3">17</text>
<text x="136.4" y="112.6">VIN</text>
<text x="136.4" y="109.4">5V</text>
<text x="136.4" y="111">3V3</text>
<text x="142.5" y="109.4">D0/RX</text>
<text x="142.5" y="111">D1/TX</text>
<text x="147.9" y="108.7">2</text>
<text x="147.9" y="110.3">1</text>
<text x="147.9" y="113.5">5</text>
<text x="48.2" y="115">3</text>
<text x="77.5" y="119.4" transform="rotate(-90 77.5 119.4)">1</text>
<text x="77.5" y="115" transform="rotate(-90 77.5 115)">3</text>
<text x="79.6" y="116.6">2</text>
<text x="132.6" y="115">3*2</text>
<text x="133.3" y="119.8">26</text>
<text x="133.3" y="118.2">18</text>
<text x="136.4" y="115.7">RESET</text>
<text x="136.4" y="114.2">GND</text>
<text x="136.4" y="118.9">AREF</text>
<text x="144.6" y="114.2">D2</text>
<text x="144.6" y="115.7">D3</text>
<text x="144.6" y="117.3">D4</text>
<text x="144.6" y="118.9">D5</text>
<text x="147.9" y="115">6</text>
<text x="147.9" y="116.6">7</text>
<text x="147.9" y="118.2">8</text>
<text x="147.9" y="119.8">9</text>
<text x="133.3" y="124.6">23</text>
<text x="133.3" y="123">24</text>
<text x="133.3" y="121.4">25</text>
<text x="136.4" y="125.3">A4/SDA</text>
<text x="136.4" y="123.7">A5/SCL</text>
<text x="136.4" y="122.1">A6</text>
<text x="136.4" y="120.5">A7</text>
<text x="144.6" y="120.5">D6</text>
<text x="144.6" y="122.1">D7</text>
<text x="144.6" y="123.7">D8</text>
<text x="144.6" y="125.3">D9</text>
<text x="147.9" y="121.4">10</text>
<text x="147.9" y="123">11</text>
<text x="147.9" y="124.6">12</text>
<text x="23.5" y="126.2" transform="rotate(-90 23.5 126.2)">1</text>
<text x="26.6" y="126.2" transform="rotate(-90 26.6 126.2)">2</text>
<text x="133.3" y="130.9">19</text>
<text x="133.3" y="129.4">20</text>
<text x="133.3" y="127.8">21</text>
<text x="133.3" y="126.2">22</text>
<text x="136.4" y="131.6">A0</text>
<text x="136.4" y="130.1">A1</text>
<text x="136.4" y="128.5">A2</text>
<text x="136.4" y="126.9">A3</text>
<text x="143.9" y="126.9">D10</text>
<text x="143.9" y="128.5">D11</text>
<text x="143.9" y="130.1">D12</text>
<text x="143.9" y="131.6">D13</text>
<text x="147.9" y="126.2">13</text>
<text x="147.9" y="127.8">14</text>
<text x="147.9" y="129.4">15</text>
<text x="147.9" y="130.9">16</text>
</g>
<g font-size="1.1" fill="#800000">
<text x="86.9" y="83.2" transform="rotate(-90 86.9 83.2)">+</text>
<text x="107.6" y="83.2" transform="rotate(-90 107.6 83.2)">+</text>
</g>
<g font-size=".3" fill="#800080">
<text x="76.8" y="78.8">SpiceOrder 1</text>
<text x="80" y="78.8">SpiceOrder 2</text>
</g>
</svg>
